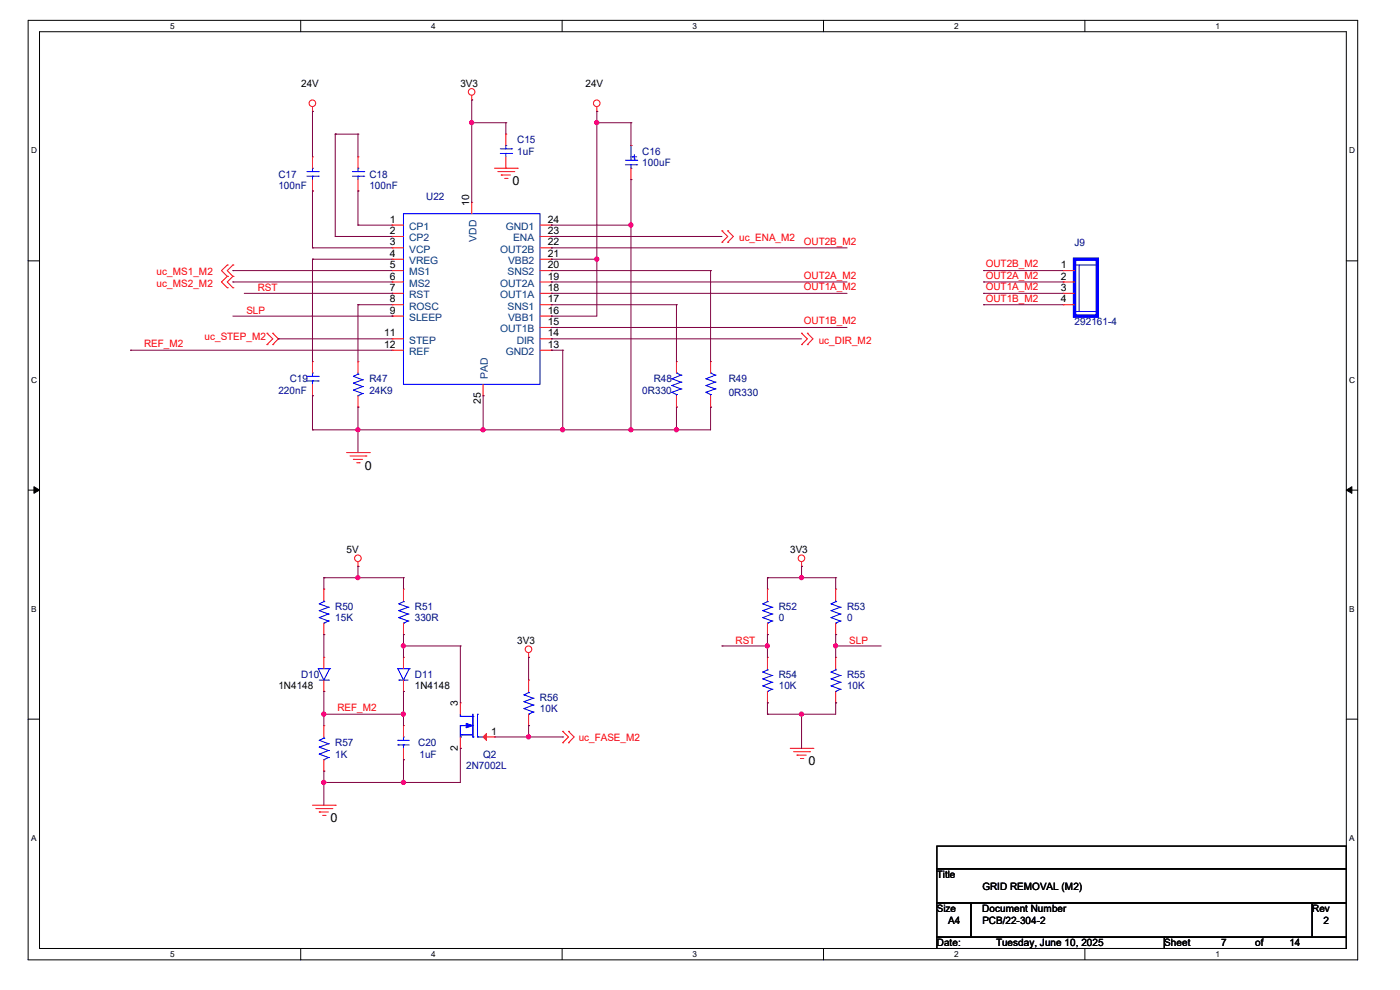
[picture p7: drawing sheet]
<svg xmlns="http://www.w3.org/2000/svg" width="297mm" height="210mm" viewBox="0 0 297 210" stroke-linecap="round" stroke-linejoin="round" font-family="sans-serif">
<path d="M6 4.3h282v199.3h-282zM8.4 6.7h277.2v194.5h-277.2z" fill="none" stroke="#000" stroke-width=".21"/>
<g fill="#fff">
<path d="M36.1 4.6h.9v1.9h-.9z"/>
<path d="M36.1 201.5h.9v1.9h-.9z"/>
</g>
<path d="M63.8 4.3v2.4M63.8 201.2v2.4" fill="none" stroke="#000" stroke-width=".21"/>
<g fill="#fff">
<path d="M91.5 4.6h.9v1.9h-.9z"/>
<path d="M91.5 201.5h.9v1.9h-.9z"/>
</g>
<path d="M119.3 4.3v2.4M119.3 201.2v2.4" fill="none" stroke="#000" stroke-width=".21"/>
<g fill="#fff">
<path d="M146.9 4.6h1v1.9h-1z"/>
<path d="M146.9 201.5h1v1.9h-1z"/>
</g>
<path d="M174.7 4.3v2.4M174.7 201.2v2.4" fill="none" stroke="#000" stroke-width=".21"/>
<g fill="#fff">
<path d="M202.4 4.6h.9v1.9h-.9z"/>
<path d="M202.4 201.5h.9v1.9h-.9z"/>
</g>
<path d="M230.2 4.3v2.4M230.2 201.2v2.4" fill="none" stroke="#000" stroke-width=".21"/>
<g fill="#fff">
<path d="M257.9 4.6h.9v1.9h-.9z"/>
<path d="M257.9 201.5h.9v1.9h-.9z"/>
<path d="M6.6 31h1.2v1.9h-1.2z"/>
<path d="M286.3 31h1.2v1.9h-1.2z"/>
<path d="M6.6 79.6h1.2v1.9h-1.2z"/>
<path d="M286.3 79.6h1.2v1.9h-1.2z"/>
</g>
<path d="M6 55.3h2.4M285.6 55.3h2.4" fill="none" stroke="#000" stroke-width=".21"/>
<g fill="#fff">
<path d="M6.6 128.3h1.1v1.9h-1.1z"/>
<path d="M286.3 128.3h1.1v1.9h-1.1z"/>
</g>
<path d="M6 104h2.4M285.6 104h2.4" fill="none" stroke="#000" stroke-width=".21"/>
<path d="M7.2 103.3l1.2 .7-1.2 .6zM285.6 104l1.2-.7v1.3z" fill="#000" stroke="#000" stroke-width=".21"/>
<g fill="#fff">
<path d="M6.6 176.9h1.1v1.9h-1.1z"/>
<path d="M286.3 176.9h1.1v1.9h-1.1z"/>
</g>
<path d="M6 152.6h2.4M285.6 152.6h2.4M198.8 179.5h86.8v4.8h-86.8zM198.8 184.3h86.8v7.3h-86.8zM198.8 191.6h7.2v7.2h-7.2zM198.8 198.8h48.2v2.4h-48.2zM206 191.6h72.4v7.2h-72.4zM247 198.8h38.6v2.4h-38.6zM278.4 191.6h7.2v7.2h-7.2z" fill="none" stroke="#000" stroke-width=".21"/>
<g fill="none" stroke="#f00" stroke-width=".21">
<path d="M66.3 23.6h.1M66.3 33.3h.1M66.3 22.6v1M66.3 33.3v2.4M66.3 38.1v2.4M75.9 33.3h.1M75.9 33.3v2.4M75.9 38.1v2.4M100.1 21.2h.1M100.1 20.2v1M104.9 35.7h4.8M105.6 36.4h3.4"/>
<path d="M106.3 37.1h.1M106.3 37.1h2M107.1 37.8h.5M107.3 35.7h.1M107.3 28.4h.1M107.3 28.4v2.5M107.3 33.3v2.4M107.6 37.8h.1M109 36.4h.1M109.7 35.7h.1M126.6 23.6h.1M126.6 22.6v1"/>
<path d="M133.9 30.9h.1M133.9 38.1h.1M133.9 35.7v2.4M48.2 58.6h.1M48.2 56.2h.1M48.2 56.2l-1.2 1.2 1.2 1.2M48.2 58.6l-1.2 1.2 1.2 1.2M49.4 58.6h.1M49.4 56.2h.1M49.4 56.2l-1.2 1.2 1.2 1.2M49.4 58.6l-1.2 1.2 1.2 1.2M66.3 40.5h.1"/>
<path d="M75.9 40.5h.1M83.2 47.8h.1M83.2 50.2h.1M83.2 52.6h.1M83.2 55h.1M83.2 57.4h.1M83.2 59.8h.1M83.2 47.8h2.4M83.2 50.2h2.4M83.2 52.6h2.4M83.2 55h2.4M83.2 57.4h2.4"/>
<path d="M83.2 59.8h2.4M100.1 42.9h.1M100.1 42.9v2.4M114.6 47.8h2.4M114.6 50.2h2.4M114.6 52.6h2.4M114.6 55h2.4M114.6 57.4h2.4M114.6 59.8h2.4M117 47.8h.1M117 50.2h.1M117 52.6h.1"/>
<path d="M117 55h.1M117 57.4h.1M117 59.8h.1M153.2 51.4h.1M153.2 49h.1M153.2 49l1.2 1.2-1.2 1.2M154.4 51.4h.1M154.4 49h.1M154.4 49l1.2 1.2-1.2 1.2M225.6 57.4h.1M225.6 59.8h.1M225.6 57.4h2.4"/>
<path d="M225.6 59.8h2.4M48.2 61h.1M49.4 61h.1M56.6 70.7h.1M56.6 73.1h.1M56.6 70.7l1.3 1.2-1.3 1.2M57.9 73.1h.1M57.9 70.7h.1M57.9 70.7l1.2 1.2-1.2 1.2M66.3 76.7h.1M66.3 76.7v2.4M75.9 76.7h.1"/>
<path d="M75.9 76.7v2.4M83.2 62.2h.1M83.2 64.6h.1M83.2 67.1h.1M83.2 71.9h.1M83.2 74.3h.1M83.2 62.2h2.4M83.2 64.6h2.4M83.2 67.1h2.4M83.2 71.9h2.4M83.2 74.3h2.4M114.6 62.2h2.4"/>
<path d="M114.6 64.6h2.4M114.6 67.1h2.4M114.6 71.9h2.4M114.6 74.3h2.4M114.6 69.5h2.4M117 62.2h.1M117 64.6h.1M117 67.1h.1M117 69.5h.1M117 71.9h.1M117 74.3h.1M143.5 76.7h.1"/>
<path d="M143.5 76.7v2.4M150.7 76.7h.1M150.7 76.7v2.4M170.1 73.1h.1M170.1 70.7h.1M170.1 70.7l1.2 1.2-1.2 1.2M171.3 73.1h.1M171.3 70.7h.1M171.3 70.7l1.2 1.2-1.2 1.2M225.6 62.2h.1M225.6 64.6h.1M225.6 62.2h2.4"/>
<path d="M225.6 64.6h2.4M66.3 83.9h.1M66.3 81.5v2.4M73.5 96h4.9M74.3 96.7h3.3M75 97.5h.1M75 97.5h1.9M75.7 98.2h.5M75.9 86.4h.1M75.9 83.9v2.5M76.2 98.2h.1M77.6 96.7h.1"/>
<path d="M78.4 96h.1M102.5 83.9h.1M102.5 81.5v2.4M143.5 86.4h.1M143.5 83.9v2.5M150.7 86.4h.1M150.7 83.9v2.5M75.9 119.2v.9M170.1 119.2v.9M68.7 134.6h.1M68.7 125h.1M68.7 139.4h.1"/>
<path d="M68.7 125v2.4M68.7 132.2v2.4M68.7 139.4v2.5M75.9 120.1h.1M85.6 139.4h.1M85.6 134.6h.1M85.6 125h.1M85.6 125v2.4M85.6 132.2v2.4M85.6 139.4v2.5M112.1 139.4h.1M112.1 138.5v.9"/>
<path d="M162.8 134.6h.1M162.8 125h.1M162.8 139.4h.1M162.8 125v2.4M162.8 132.2v2.4M162.8 139.4v2.5M170.1 120.1h.1M177.3 139.4h.1M177.3 134.6h.1M177.3 125h.1M177.3 125v2.4M177.3 132.2v2.4"/>
<path d="M177.3 139.4v2.5M68.7 153.9h.1M68.7 146.7h.1M68.7 144.3v2.4M68.7 153.9v2.4M85.6 146.7h.1M85.6 153.9h.1M85.6 144.3v2.4M85.6 153.9v2.4M85.6 158.7v2.5M97.7 158.7h.1M97.7 149.1h.1"/>
<path d="M97.7 149.1v2.4M97.7 156.3v2.4M102.5 156.3h2.4M104.9 156.3h.1M112.1 153.9h.1M112.1 144.3h.1M112.1 144.3v2.4M112.1 151.5v2.4M119.4 157.6h.1M119.4 155.2h.1M119.4 155.2l1.2 1.1-1.2 1.3M120.6 157.6h.1"/>
<path d="M120.6 155.2h.1M120.6 155.2l1.2 1.1-1.2 1.3M162.8 149.1h.1M162.8 146.7v2.4M167.6 158.7h4.9M168.4 159.5h3.3M171.7 159.5h.1M172.5 158.7h.1M177.3 149.1h.1M177.3 146.7v2.4M66.3 170.8h4.8M67 171.5h3.4"/>
<path d="M67.7 172.3h.1M67.7 172.3h2M68.5 173h.5M68.7 163.6h.1M68.7 161.2v2.4M69 173h.1M70.4 171.5h.1M71.1 170.8h.1M85.6 161.2h.1M169.1 160.2h.1M169.1 160.2h1.9M169.8 160.9h.5"/>
<path d="M170.3 160.9h.1"/>
<circle cx="100.1" cy="19.5" r=".7"/>
<circle cx="66.3" cy="21.9" r=".7"/>
<circle cx="126.6" cy="21.9" r=".7"/>
<circle cx="75.9" cy="118.4" r=".7"/>
<circle cx="170" cy="118.4" r=".7"/>
<circle cx="112.1" cy="137.7" r=".7"/>
</g>
<g fill="none" stroke="#00f" stroke-width=".21">
<path d="M65.1 37.4h2.4M65.1 36.4h2.4M66.3 35.7h.1M66.3 37.4h.1M66.3 35.7v.7M66.3 37.4v.7M67.5 37.4h.1M67.5 36.4h.1M74.8 37.4h2.4M74.8 36.4h2.4M75.9 35.7h.1M75.9 37.4h.1"/>
<path d="M75.9 35.7v.7M75.9 37.4v.7M77.2 37.4h.1M77.2 36.4h.1M106.1 32.6h2.4M106.1 31.6h2.4M107.3 30.9h.1M107.3 32.6h.1M107.3 30.9v.7M107.3 32.6v.7M108.5 32.6h.1M108.5 31.6h.1"/>
<path d="M132.7 34h2.4M132.7 35h2.4M133.9 35.7h.1M133.9 34h.1M133.9 30.9h.1M133.9 30.9v3.1M133.9 35v.7M134.1 33.3h.1M134.1 33.3h1M134.6 33.7h.1M134.6 32.8v.9M135.1 34h.1"/>
<path d="M135.1 35h.1M85.6 45.3h29v36.2h-29zM228 56.2h4.8M228.9 56.2v9.9M232.8 56.2h.1M65.1 79.8h2.4M66.3 79.1h.1M66.3 79.1v.7M67.5 79.8h.1M75 79.8h.1M75 79.8l1.9 .8M75.9 79.4h.1"/>
<path d="M75.9 79.4l-.9 .4M75.9 79.1v.3M143.5 79.1h.1M143.5 79.1l1 .5M144.5 79.6h.1M144.5 79.6l-2 .7M150.7 79.1h.1M150.7 79.1l1 .5M151.7 79.6h.1M151.7 79.6l-1.9 .7M228 66.1h4.8M228.9 66.1h.1"/>
<path d="M232.8 66.1h.1M65.1 80.8h2.4M66.3 80.8h.1M66.3 80.8v.7M67.5 80.8h.1M75 81.3h.1M75 82.8h.1M75 81.3l1.9 .7M75 82.8l1.9 .7M75.9 83.9h.1M76.9 80.6h.1M76.9 82h.1"/>
<path d="M76.9 83.5h.1M76.9 80.6l-1.9 .7M76.9 82l-1.9 .8M76.9 83.5l-1 .4M142.5 83.2h.1M142.5 81.8h.1M142.5 80.3h.1M142.5 83.2l1 .5M142.5 81.8l2 .7M142.5 80.3l2 .8M143.5 83.7h.1M143.5 83.7v.2"/>
<path d="M144.5 82.5h.1M144.5 81.1h.1M144.5 82.5l-2 .7M144.5 81.1l-2 .7M149.8 83.2h.1M149.8 81.8h.1M149.8 80.3h.1M149.8 83.2l.9 .5M149.8 81.8l1.9 .7M149.8 80.3l1.9 .8M150.7 83.7h.1M150.7 83.7v.2"/>
<path d="M151.7 82.5h.1M151.7 81.1h.1M151.7 82.5l-1.9 .7M151.7 81.1l-1.9 .7M67.7 128.1h.1M67.7 129.5h.1M67.7 131h.1M67.7 128.1l2 .7M67.7 129.5l2 .8M67.7 131l2 .7M68.7 132.2h.1M68.7 127.6h.1"/>
<path d="M68.7 127.6l-1 .5M68.7 127.4v.2M69.7 128.8h.1M69.7 130.3h.1M69.7 131.7h.1M69.7 128.8l-2 .7M69.7 130.3l-2 .7M69.7 131.7l-1 .5M84.6 128.1h.1M84.6 129.5h.1M84.6 131h.1M84.6 128.1l2 .7"/>
<path d="M84.6 129.5l2 .8M84.6 131l2 .7M85.6 132.2h.1M85.6 127.6h.1M85.6 127.6l-1 .5M85.6 127.4v.2M86.6 128.8h.1M86.6 130.3h.1M86.6 131.7h.1M86.6 128.8l-2 .7M86.6 130.3l-2 .7M86.6 131.7l-1 .5"/>
<path d="M161.8 128.1h.1M161.8 129.5h.1M161.8 131h.1M161.8 128.1l2 .7M161.8 129.5l2 .8M161.8 131l2 .7M162.8 132.2h.1M162.8 127.6h.1M162.8 127.6l-1 .5M162.8 127.4v.2M163.8 128.8h.1M163.8 130.3h.1"/>
<path d="M163.8 131.7h.1M163.8 128.8l-2 .7M163.8 130.3l-2 .7M163.8 131.7l-1 .5M176.3 128.1h.1M176.3 129.5h.1M176.3 131h.1M176.3 128.1l2 .7M176.3 129.5l2 .8M176.3 131l2 .7M177.3 132.2h.1M177.3 127.6h.1"/>
<path d="M177.3 127.4v.2M177.3 127.6l-1 .5M178.3 128.8h.1M178.3 130.3h.1M178.3 131.7h.1M178.3 128.8l-2 .7M178.3 130.3l-2 .7M178.3 131.7l-1 .5M67.5 141.9h.1M67.5 141.9h2.4M67.5 141.9l1.2 2.4M67.7 157.1h.1"/>
<path d="M67.7 158.5h.1M67.7 160h.1M67.7 144.3h2M67.7 157.1l2 .7M67.7 158.5l2 .7M67.7 160l2 .7M68.7 156.6h.1M68.7 144.3h.1M68.7 156.3v.3M68.7 156.6l-1 .5M69.7 157.8h.1M69.7 159.2h.1"/>
<path d="M69.7 144.3h.1M69.7 157.8l-2 .7M69.7 159.2l-2 .8M69.9 141.9h.1M69.9 141.9l-1.2 2.4M84.4 141.9h.1M84.4 158h.1M84.4 157.1h.1M84.4 141.9h2.4M84.4 141.9l1.2 2.4M84.4 158h2.4M84.4 157.1h2.4"/>
<path d="M84.6 144.3h.1M84.6 144.3h2M85.6 144.3h.1M85.6 156.3h.1M85.6 158h.1M85.6 156.3v.8M85.6 158v.7M86.8 141.9h.1M86.8 141.9l-1.2 2.4M97.7 152h.1M97.7 153.9h.1M97.7 156.3h.1"/>
<path d="M97.7 155.9h.1M97.7 151.5v.5M97.7 153.9v2.4M97.7 152h2.6M97.7 153.9h1.4M97.7 155.9h2.6M97.9 155.9h.1M100.1 152h.1M100.3 156.3h.1M100.3 152h.1M100.3 151.5v4.8M101.3 156.3h.1"/>
<path d="M101.3 151.5h.1M101.3 156.3h1.2M101.3 151.5v4.8M111.2 147.4h.1M111.2 148.8h.1M111.2 150.3h.1M111.2 147.4l1.9 .7M111.2 148.8l1.9 .8M111.2 150.3l1.9 .7M112.1 151.5h.1M112.1 146.9h.1M112.1 146.9l-.9 .5"/>
<path d="M112.1 146.7v.2M113.1 148.1h.1M113.1 149.6h.1M113.1 151h.1M113.1 148.1l-1.9 .7M113.1 149.6l-1.9 .7M113.1 151l-1 .5M161.8 142.6h.1M161.8 144h.1M161.8 145.5h.1M161.8 142.6l2 .7M161.8 144l2 .7"/>
<path d="M161.8 145.5l2 .7M162.8 146.7h.1M162.8 142.1h.1M162.8 141.9v.2M162.8 142.1l-1 .5M163.8 143.3h.1M163.8 144.7h.1M163.8 146.2h.1M163.8 143.3l-2 .7M163.8 144.7l-2 .8M163.8 146.2l-1 .5M176.3 142.6h.1"/>
<path d="M176.3 144h.1M176.3 145.5h.1M176.3 142.6l2 .7M176.3 144l2 .7M176.3 145.5l2 .7M177.3 146.7h.1M177.3 142.1h.1M177.3 142.1l-1 .5M177.3 141.9v.2M178.3 143.3h.1M178.3 144.7h.1M178.3 146.2h.1"/>
<path d="M178.3 143.3l-2 .7M178.3 144.7l-2 .8M178.3 146.2l-1 .5M68.7 161.2h.1M69.7 160.7h.1M69.7 160.7l-1 .5"/>
</g>
<path d="M98.9 153.5l1.4 .4-1.4 .5z" fill="#00f" stroke="#00f" stroke-width=".21"/>
<path d="M103.2 155.6v1.5l-.7-.8z" fill="#f00" stroke="#f00" stroke-width=".21"/>
<path d="M228 55h4.8v12.1h-4.8z" fill="none" stroke="#00f" stroke-width=".72"/>
<g fill="none" stroke="#800040" stroke-width=".21">
<path d="M66.3 23.6h.1M66.3 23.6v9.7M71.1 28.4h.1M71.1 28.4h4.8M71.1 28.4v21.8M75.9 28.4h.1M75.9 28.4v4.9M100.1 21.2h.1M100.1 26h.1M100.1 21.2v21.7M100.1 26h7.2M107.3 26h.1"/>
<path d="M107.3 26v2.4M126.6 23.6h.1M126.6 26h.1M126.6 23.6v43.5h-9.6M126.6 26h7.3M133.9 26h.1M133.9 38.1h.1M133.9 26v4.9M133.9 38.1v53.1M49.4 57.4h.1M49.4 59.8h.1M49.4 57.4h33.8"/>
<path d="M49.4 59.8h33.8M66.3 40.5h.1M66.3 52.6h.1M66.3 55h.1M66.3 40.5v12.1M66.3 55v21.7M66.3 52.6h16.9M66.3 55h16.9M71.1 50.2h.1M71.1 50.2h12.1M75.9 40.5h.1M75.9 47.8h.1"/>
<path d="M75.9 40.5v7.3M75.9 47.8h7.3M117 47.8h.1M117 50.2h.1M117 52.6h.1M117 55h.1M117 57.4h.1M117 59.8h.1M117 57.4h33.7M117 59.8h62.7M117 47.8h16.9M117 50.2h36.2"/>
<path d="M117 52.6h62.7M117 55h9.6M126.6 55h.1M133.9 47.8h.1M150.7 57.4h.1M150.7 57.4v19.3M208.7 57.4h.1M208.7 59.8h.1M208.7 57.4h16.9M208.7 59.8h16.9M27.7 74.3h.1M27.7 74.3h55.5"/>
<path d="M49.4 67.1h33.8M51.8 62.2h31.4M59.1 71.9h.1M59.1 71.9h24.1M75.9 64.6h.1M75.9 64.6h7.3M75.9 64.6v12.1M83.2 67.1h.1M83.2 62.2h.1M117 62.2h.1M117 64.6h.1M117 67.1h.1"/>
<path d="M117 69.5h.1M117 71.9h.1M117 74.3h.1M117 62.2h62.7M117 64.6h26.5M117 69.5h62.7M117 71.9h53.1M117 74.3h2.4M119.4 74.3h.1M119.4 74.3v16.9M143.5 64.6h.1M143.5 64.6v12.1"/>
<path d="M208.7 62.2h.1M208.7 64.6h.1M208.7 62.2h16.9M208.7 64.6h16.9M66.3 83.9h.1M66.3 91.2h.1M66.3 83.9v7.3M75.9 86.4h.1M75.9 91.2h.1M75.9 86.4v9.6M102.5 83.9h.1M102.5 83.9v7.3"/>
<path d="M119.4 91.2h.1M133.9 91.2h.1M143.5 86.4h.1M143.5 91.2h.1M143.5 86.4v4.8M150.7 86.4h.1M150.7 86.4v4.8h-84.4M68.7 122.6h.1M68.7 134.6h.1M68.7 122.6v2.4M68.7 134.6v4.8M68.7 122.6h16.9"/>
<path d="M75.9 120.1h.1M75.9 122.6h.1M75.9 120.1v2.5M85.6 122.6h.1M85.6 134.6h.1M85.6 137h.1M85.6 122.6v2.4M85.6 134.6v4.8M85.6 137h12.1M97.7 137h.1M97.7 137v12.1M112.1 139.4h.1"/>
<path d="M112.1 139.4v4.9M153.2 137h.1M153.2 137h9.6M162.8 122.6h.1M162.8 134.6h.1M162.8 137h.1M162.8 122.6h14.5M162.8 122.6v2.4M162.8 134.6v4.8M170.1 120.1h.1M170.1 122.6h.1M170.1 120.1v2.5"/>
<path d="M177.3 122.6h.1M177.3 134.6h.1M177.3 137h.1M177.3 137h9.6M177.3 122.6v2.4M177.3 134.6v4.8M68.7 146.7h.1M68.7 151.5h.1M68.7 146.7v7.2M68.7 151.5h16.9M85.6 146.7h.1M85.6 151.5h.1"/>
<path d="M85.6 146.7v7.2M97.7 158.7h.1M97.7 158.7v7.3h-29M104.9 156.3h14.5M112.1 156.3h.1M112.1 153.9h.1M112.1 153.9v2.4M119.4 156.3h.1M162.8 149.1h.1M162.8 151.5h.1M162.8 149.1v2.4M170.1 151.5h.1"/>
<path d="M170.1 151.5v7.2M177.3 149.1h.1M177.3 149.1v2.4h-14.5M68.7 163.6h.1M68.7 166h.1M68.7 163.6v7.2M85.6 161.2h.1M85.6 166h.1M85.6 161.2v4.8"/>
</g>
<g fill="#f0f" stroke="#f0f" stroke-width=".21">
<circle cx="100.1" cy="26" r=".44"/>
<circle cx="126.6" cy="26" r=".44"/>
<circle cx="133.8" cy="91.2" r=".44"/>
<circle cx="133.8" cy="47.7" r=".44"/>
<circle cx="126.6" cy="55" r=".44"/>
<circle cx="143.5" cy="91.2" r=".44"/>
<circle cx="75.9" cy="122.5" r=".44"/>
<circle cx="85.6" cy="137" r=".44"/>
<circle cx="85.6" cy="151.5" r=".44"/>
<circle cx="68.7" cy="151.5" r=".44"/>
<circle cx="85.6" cy="166" r=".44"/>
<circle cx="68.7" cy="166" r=".44"/>
<circle cx="102.5" cy="91.2" r=".44"/>
<circle cx="75.9" cy="91.2" r=".44"/>
<circle cx="112.1" cy="156.3" r=".44"/>
<circle cx="170" cy="122.5" r=".44"/>
<circle cx="162.8" cy="137" r=".44"/>
<circle cx="177.3" cy="137" r=".44"/>
<circle cx="170" cy="151.5" r=".44"/>
<circle cx="119.4" cy="91.2" r=".44"/>
</g>
<g font-size="2.6">
<text x="108.8" y="39.3">0</text>
<text x="77.4" y="99.6">0</text>
<text x="171.5" y="162.3">0</text>
<text x="70.1" y="174.4">0</text>
</g>
<g font-size="2.2">
<text x="63.9" y="18.4">24V</text>
<text x="97.7" y="18.4">3V3</text>
<text x="124.2" y="18.4">24V</text>
<text x="82.7" y="47.2">1</text>
<text x="99.6" y="43.6" transform="rotate(-90 99.6 43.6)">10</text>
<text x="116.2" y="47.2">24</text>
<text x="82.7" y="49.7">2</text>
<text x="82.7" y="52.1">3</text>
<text x="116.2" y="49.7">23</text>
<text x="116.2" y="52.1">22</text>
<text x="82.7" y="54.5">4</text>
<text x="82.7" y="56.9">5</text>
<text x="82.7" y="59.3">6</text>
<text x="116.2" y="54.5">21</text>
<text x="116.2" y="56.9">20</text>
<text x="116.2" y="59.3">19</text>
<text x="225.1" y="56.9">1</text>
<text x="225.1" y="59.3">2</text>
<text x="82.7" y="61.7">7</text>
<text x="82.7" y="64.1">8</text>
<text x="116.2" y="61.7">18</text>
<text x="116.2" y="64.1">17</text>
<text x="225.1" y="61.7">3</text>
<text x="225.1" y="64.1">4</text>
<text x="81.5" y="71.4">11</text>
<text x="82.7" y="66.5">9</text>
<text x="116.2" y="66.5">16</text>
<text x="116.2" y="69">15</text>
<text x="116.2" y="71.4">14</text>
<text x="81.5" y="73.8">12</text>
<text x="116.2" y="73.8">13</text>
<text x="102" y="85.7" transform="rotate(-90 102 85.7)">25</text>
<text x="73.5" y="117.3">5V</text>
<text x="167.6" y="117.3">3V3</text>
<text x="109.7" y="136.6">3V3</text>
<text x="59.1" y="146.3">1N4148</text>
<text x="88" y="146.3">1N4148</text>
<text x="97.2" y="149.8" transform="rotate(-90 97.2 149.8)">3</text>
<text x="104.2" y="155.8">1</text>
<text x="97.2" y="159.3" transform="rotate(-90 97.2 159.3)">2</text>
<text x="198.8" y="186.3">Title</text>
<text x="208.4" y="188.7">GRID REMOVAL (M2)</text>
<text x="198.8" y="193.5">Size</text>
<text x="201.2" y="196">A4</text>
<text x="208.4" y="193.5">Document Number</text>
<text x="208.4" y="196">PCB/22-304-2</text>
<text x="278.4" y="193.5">Rev</text>
<text x="280.8" y="196">2</text>
<text x="198.8" y="200.8">Date:</text>
<text x="211.3" y="200.8">Tuesday, June 10, 2025</text>
<text x="247" y="200.8">Sheet</text>
<text x="259.1" y="200.8">7</text>
<text x="266.3" y="200.8">of</text>
<text x="273.6" y="200.8">14</text>
</g>
<g font-size="2.2" fill="#000080">
<text x="109.7" y="30.4">C15</text>
<text x="109.7" y="32.9">1uF</text>
<text x="136.3" y="32.9">C16</text>
<text x="136.3" y="35.3">100uF</text>
<text x="59.1" y="37.7">C17</text>
<text x="59.1" y="40.1">100nF</text>
<text x="78.4" y="37.7">C18</text>
<text x="78.4" y="40.1">100nF</text>
<text x="90.4" y="42.5">U22</text>
<text x="228" y="52.2">J9</text>
<text x="228" y="69">292161-4</text>
<text x="59.1" y="83.5">220nF</text>
<text x="61.5" y="81.1">C19</text>
<text x="78.4" y="81.1">R47</text>
<text x="78.4" y="83.5">24K9</text>
<text x="136.3" y="83.5">0R330</text>
<text x="138.7" y="81.1">R48</text>
<text x="154.6" y="81.1">R49</text>
<text x="154.6" y="84">0R330</text>
<text x="71.1" y="129.4">R50</text>
<text x="71.1" y="131.8">15K</text>
<text x="88" y="129.4">R51</text>
<text x="88" y="131.8">330R</text>
<text x="165.2" y="129.4">R52</text>
<text x="165.2" y="131.8">0</text>
<text x="179.7" y="129.4">R53</text>
<text x="179.7" y="131.8">0</text>
<text x="63.9" y="143.8">D10</text>
<text x="88" y="143.8">D11</text>
<text x="165.2" y="143.8">R54</text>
<text x="179.7" y="143.8">R55</text>
<text x="114.6" y="148.7">R56</text>
<text x="165.2" y="146.3">10K</text>
<text x="179.7" y="146.3">10K</text>
<text x="114.6" y="151.1">10K</text>
<text x="71.1" y="158.3">R57</text>
<text x="71.1" y="160.7">1K</text>
<text x="88.7" y="158.3">C20</text>
<text x="89" y="160.7">1uF</text>
<text x="102.5" y="160.7">Q2</text>
<text x="98.9" y="163.2">2N7002L</text>
</g>
<g font-size="2.2" fill="#004080">
<text x="86.8" y="48.8">CP1</text>
<text x="86.8" y="51.2">CP2</text>
<text x="86.8" y="53.6">VCP</text>
<text x="101.1" y="51.3" transform="rotate(-90 101.1 51.3)">VDD</text>
<text x="106.1" y="53.6">OUT2B</text>
<text x="107.3" y="48.8">GND1</text>
<text x="108.9" y="51.2">ENA</text>
<text x="86.8" y="56">VREG</text>
<text x="86.8" y="58.4">MS1</text>
<text x="107.7" y="58.4">SNS2</text>
<text x="107.8" y="56">VBB2</text>
<text x="86.8" y="60.8">MS2</text>
<text x="86.8" y="63.2">RST</text>
<text x="86.8" y="65.7">ROSC</text>
<text x="106.1" y="60.8">OUT2A</text>
<text x="106.1" y="63.2">OUT1A</text>
<text x="107.7" y="65.7">SNS1</text>
<text x="86.8" y="68.1">SLEEP</text>
<text x="106.1" y="70.5">OUT1B</text>
<text x="107.8" y="68.1">VBB1</text>
<text x="86.8" y="72.9">STEP</text>
<text x="86.8" y="75.3">REF</text>
<text x="107.3" y="75.3">GND2</text>
<text x="109.6" y="72.9">DIR</text>
<text x="103.5" y="80.3" transform="rotate(-90 103.5 80.3)">PAD</text>
</g>
<g font-size="2.2" fill="#f00">
<text x="156.8" y="51.2">uc_ENA_M2</text>
<text x="170.5" y="51.9">OUT2B_M2</text>
<text x="33.2" y="58.4">uc_MS1_M2</text>
<text x="170.5" y="59.1">OUT2A_M2</text>
<text x="209.1" y="56.7">OUT2B_M2</text>
<text x="209.1" y="59.1">OUT2A_M2</text>
<text x="33.2" y="60.8">uc_MS2_M2</text>
<text x="54.7" y="61.8">RST</text>
<text x="170.5" y="61.6">OUT1A_M2</text>
<text x="209.1" y="61.6">OUT1A_M2</text>
<text x="209.1" y="64">OUT1B_M2</text>
<text x="52.3" y="66.6">SLP</text>
<text x="170.5" y="68.8">OUT1B_M2</text>
<text x="30.6" y="73.6">REF_M2</text>
<text x="43.4" y="72.2">uc_STEP_M2</text>
<text x="173.7" y="72.9">uc_DIR_M2</text>
<text x="156" y="136.6">RST</text>
<text x="180.2" y="136.6">SLP</text>
<text x="71.6" y="150.8">REF_M2</text>
<text x="122.8" y="157.1">uc_FASE_M2</text>
</g>
<g font-size="1.7">
<text x="36.1" y="6.1">5</text>
<text x="91.5" y="6.1">4</text>
<text x="146.9" y="6.1">3</text>
<text x="202.4" y="6.1">2</text>
<text x="257.9" y="6.1">1</text>
<text x="6.6" y="32.6">D</text>
<text x="286.3" y="32.6">D</text>
<text x="6.6" y="81.2">C</text>
<text x="286.3" y="81.2">C</text>
<text x="6.6" y="129.8">B</text>
<text x="286.3" y="129.8">B</text>
<text x="6.6" y="178.4">A</text>
<text x="286.3" y="178.4">A</text>
<text x="36.1" y="203">5</text>
<text x="91.5" y="203">4</text>
<text x="146.9" y="203">3</text>
<text x="202.4" y="203">2</text>
<text x="257.9" y="203">1</text>
</g>
</svg>
